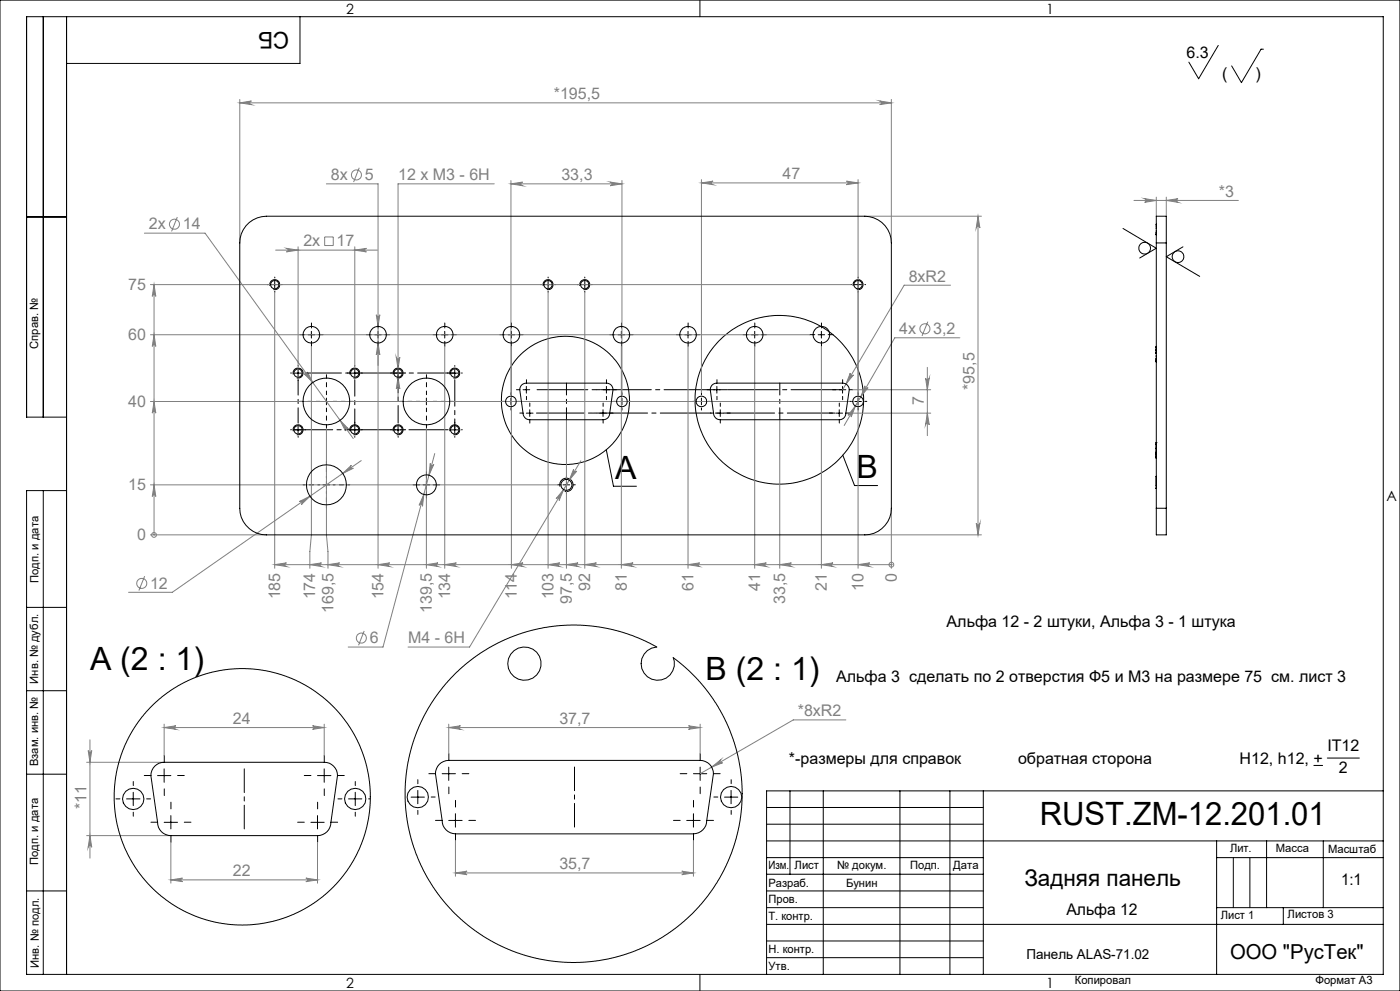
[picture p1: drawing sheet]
<svg xmlns="http://www.w3.org/2000/svg" width="420mm" height="297mm" viewBox="0 0 420 297" stroke-linecap="round" stroke-linejoin="round" font-family="sans-serif">
<g fill="none" stroke="#808080" stroke-width=".3">
<path d="M71.9 29.8v43M71.9 30.8h195.5M71.9 30.8l3.5-.5a.55 .55 0 0 0-.5 .5 .55 .55 0 0 0 .5 .6zM263.9 30.3l3.5 .5-3.5 .6a.55 .55 0 0 0 .5-.6 .55 .55 0 0 0-.5-.5zM267.4 29.8v43M97.9 55.1h15.5v115.2M107.8 50.3l-1.7 4.3M148.3 55.1h-28.9v64.7M153.3 55.1l3.5-.5a.55 .55 0 0 0-.5 .5 .55 .55 0 0 0 .5 .6zM153.3 55.1h33.3M153.3 54.1v63.6M183.1 54.6l3.5 .5-3.5 .6a.55 .55 0 0 0 .5-.6 .55 .55 0 0 0-.5-.5z"/>
<path d="M186.6 54.1v63.6M210.4 53.8v63.9M210.4 54.8h47M210.4 54.8l3.5-.5a.53 .53 0 0 0-.5 .5 .53 .53 0 0 0 .5 .5zM253.9 54.3l3.5 .5-3.5 .5a.53 .53 0 0 0 .5-.5 .53 .53 0 0 0-.5-.5zM257.4 53.8v116.5M343.4 59.5l3.5 .6-3.5 .5a.55 .55 0 0 0 .5-.5 .55 .55 0 0 0-.5-.6zM346.9 59.1v5.7M349.9 59.1v5.7M43.3 69.9h18.2l44.5 61.5M53.2 65l-1.7 4.4M82.7 75h30.4"/>
<path d="M85.9 74.4l3.5 .6-3.5 .5a.53 .53 0 0 0 .5-.5 .53 .53 0 0 0-.5-.6zM89.4 74v35.6M97.4 71h2.6v2.6h-2.6zM106.4 74v35.6M106.4 75l3.5-.6a.53 .53 0 0 0-.5 .6 .53 .53 0 0 0 .5 .5zM259.4 64.8h35M293.4 64.8l.6 3.5a.55 .55 0 0 0-.6-.5 .55 .55 0 0 0-.5 .5zM293.4 64.8v95.5M340.2 60.1h31.3M349.9 60.1l3.5-.6a.55 .55 0 0 0-.5 .6 .55 .55 0 0 0 .5 .5zM45.1 85.3h210.1M46.2 85.3l.5 3.5a.53 .53 0 0 0-.5-.5 .53 .53 0 0 0-.5 .5z"/>
<path d="M46.2 85.3v75M82.4 87.6v82.7M112.9 94.3a.53 .53 0 0 0 .5 .5 .53 .53 0 0 0 .5-.5l-.5 3.5zM164.4 87.6v82.7M175.4 87.6v82.7M278.3 96.4l-1.7 4.3M285.2 85.5h-13.9l-18.5 31.3M45.1 100.3h197.8M46.2 100.3l.5 3.5a.53 .53 0 0 0-.5-.5 .53 .53 0 0 0-.5 .5zM91.3 112.1a.54 .54 0 0 0 .8 .1 .54 .54 0 0 0 .1-.7l1.6 3.1zM93.4 103.8v56.5l-.4 5v5M113.4 102.8l.5 3.5a.53 .53 0 0 0-.5-.5 .53 .53 0 0 0-.5 .5z"/>
<path d="M118.9 107.1a.53 .53 0 0 0 .5 .5 .53 .53 0 0 0 .5-.5l-.5 3.5zM119.4 113.1l.5 3.5a.53 .53 0 0 0-.5-.6 .53 .53 0 0 0-.5 .6zM133.4 103.8v66.5M153.4 103.8v66.5M186.4 103.8v66.5M206.4 103.8v66.5M226.4 103.8v66.5M246.4 103.8v66.5M255.1 111.8a.56 .56 0 0 0 .2 .7 .56 .56 0 0 0 .7-.1l-2.2 2.7zM255.8 116.8h23.4M259.5 115.6a.53 .53 0 0 0 .2 .7 .53 .53 0 0 0 .7-.1l-2.2 2.7zM277.7 113.3a.55 .55 0 0 0 .5 .5 .55 .55 0 0 0 .6-.5l-.6 3.5z"/>
<path d="M278.2 110.1v20.5M288 101.2h-19.6l-15.1 26.3M45.1 120.3h209.7M46.2 120.3l.5 3.5a.53 .53 0 0 0-.5-.5 .53 .53 0 0 0-.5 .5zM97.9 128.3v32l.5 5v5M102 126l2.5 2.5a.53 .53 0 0 0-.7-.1 .53 .53 0 0 0-.2 .7zM108.4 138l-56.7 39.5h-13.1M127.9 128.3v42M129.1 138.9a.55 .55 0 0 0 .4 .6 .55 .55 0 0 0 .6-.3l-1.4 3.2zM130.4 135.9l-15.5 58h-10.4M169.9 125.8v44.5M174.2 138.1l-33.3 55.8h-18.5"/>
<path d="M233.9 125.8v44.5M254.8 123.8h24.4M256.6 121.7l-1.3 3.3a.55 .55 0 0 0-.2-.7 .55 .55 0 0 0-.7 .2zM278.2 123.8l.6 3.5a.55 .55 0 0 0-.6-.5 .55 .55 0 0 0-.5 .5zM45.1 145.3h122.2M46.2 145.3l.5 3.5a.53 .53 0 0 0-.5-.5 .53 .53 0 0 0-.5 .5zM89.8 150.3l3.2-1.6-2.6 2.5a.53 .53 0 0 0 .2-.7 .53 .53 0 0 0-.8-.2zM102.8 141.9l2.6-2.5a.53 .53 0 0 0-.1 .8 .53 .53 0 0 0 .7 .1zM127.1 148.2l-.3 3.5a.53 .53 0 0 0-.4-.6 .53 .53 0 0 0-.7 .3zM169.1 146.7l-1.4 3.3a.53 .53 0 0 0-.2-.7 .53 .53 0 0 0-.7 .2zM172.1 140.6a.56 .56 0 0 0 .2 .7 .56 .56 0 0 0 .7-.1l-2.2 2.7zM267.4 152.3v18"/>
<path d="M292.9 156.8a.55 .55 0 0 0 .5 .5 .55 .55 0 0 0 .6-.5l-.6 3.5zM43.4 172.7l-1.7 4.3M45.1 160.3h34.8M46.2 160.3h.1M82.4 169.2l3.5-.5a.55 .55 0 0 0-.5 .5 .55 .55 0 0 0 .5 .6zM82.4 169.2h185M93 169.2l3.4-.5a.55 .55 0 0 0-.5 .5 .55 .55 0 0 0 .5 .6zM98.4 169.2l3.5-.5a.55 .55 0 0 0-.5 .5 .55 .55 0 0 0 .5 .6zM113.4 169.2l3.5-.5a.55 .55 0 0 0-.5 .5 .55 .55 0 0 0 .5 .6zM127.9 169.2l3.5-.5a.55 .55 0 0 0-.5 .5 .55 .55 0 0 0 .5 .6zM133.4 169.2l3.5-.5a.55 .55 0 0 0-.5 .5 .55 .55 0 0 0 .5 .6zM153.4 169.2l3.5-.5a.55 .55 0 0 0-.5 .5 .55 .55 0 0 0 .5 .6z"/>
<path d="M164.4 169.2l3.5-.5a.55 .55 0 0 0-.5 .5 .55 .55 0 0 0 .5 .6zM169.9 169.2l3.5-.5a.55 .55 0 0 0-.5 .5 .55 .55 0 0 0 .5 .6zM175.4 169.2l3.5-.5a.55 .55 0 0 0-.5 .5 .55 .55 0 0 0 .5 .6zM186.4 169.2l3.5-.5a.55 .55 0 0 0-.5 .5 .55 .55 0 0 0 .5 .6zM206.4 169.2l3.5-.5a.55 .55 0 0 0-.5 .5 .55 .55 0 0 0 .5 .6zM226.4 169.2l3.5-.5a.55 .55 0 0 0-.5 .5 .55 .55 0 0 0 .5 .6zM233.9 169.2l3.5-.5a.55 .55 0 0 0-.5 .5 .55 .55 0 0 0 .5 .6zM246.4 169.2l3.5-.5a.55 .55 0 0 0-.5 .5 .55 .55 0 0 0 .5 .6zM257.4 169.2l3.5-.5a.55 .55 0 0 0-.5 .5 .55 .55 0 0 0 .5 .6zM259.4 160.3h35M267.4 169.2h.1M109.3 189.1l-1.7 4.3"/>
<path d="M49.2 217v9.4M49.2 218h48.1M49.2 218l3.6-.5a.53 .53 0 0 0-.6 .5 .53 .53 0 0 0 .6 .6zM93.8 217.5l3.5 .5-3.5 .6a.53 .53 0 0 0 .5-.6 .53 .53 0 0 0-.5-.5zM97.3 217v9.4M134.6 218h75.4M134.6 217v8.9M134.6 218l3.5-.5a.53 .53 0 0 0-.5 .5 .53 .53 0 0 0 .5 .6zM206.6 217.5l3.4 .5-3.4 .6a.53 .53 0 0 0 .4-.6 .53 .53 0 0 0-.4-.5zM210 217v8.9M253.8 215.8h-15.8l-28 16.1M26 228.5h23.2"/>
<path d="M26.5 224.9a.53 .53 0 0 0 .5 .6 .53 .53 0 0 0 .5-.6l-.5 3.6zM27 221.7v35.5M213.5 229.9l2.8-2.2a.53 .53 0 0 0-.2 .7 .53 .53 0 0 0 .7 .2zM26 250.4h25.3M27 250.4l.5 3.5a.53 .53 0 0 0-.5-.5 .53 .53 0 0 0-.5 .5zM51.3 252.4v12.3M95.2 252.4v12.3M136.6 251.9v10.7M208 251.9v10.7M51.3 263.7h43.9M51.3 263.7l3.5-.5a.53 .53 0 0 0-.6 .5 .53 .53 0 0 0 .6 .5zM91.8 263.2l3.5 .5-3.5 .5a.53 .53 0 0 0 .5-.5 .53 .53 0 0 0-.5-.5z"/>
<path d="M136.6 261.6h71.4M136.6 261.6l3.5-.5a.53 .53 0 0 0-.5 .5 .53 .53 0 0 0 .5 .5zM204.5 261.1l3.5 .5-3.5 .5a.53 .53 0 0 0 .5-.5 .53 .53 0 0 0-.5-.5z"/>
<circle cx="106.9" cy="52.4" r="1.51"/>
<circle cx="52.3" cy="67.2" r="1.51"/>
<circle cx="277.5" cy="98.5" r="1.51"/>
<circle cx="42.5" cy="174.8" r="1.51"/>
<circle cx="46.2" cy="160.3" r=".72"/>
<circle cx="267.4" cy="169.2" r=".73"/>
<circle cx="108.4" cy="191.2" r="1.51"/>
</g>
<g fill="none" stroke="#000" stroke-width=".3">
<path d="M0 0h420v297h-420zM13 5v120M20 5v287M90 5v14h-70M210 0v5M365.5 13.6l-5.9 10-2.9-5M379 14.7h-.7l-5.9 10.1-2.9-5M8 65h12M336.9 68.5l10 5.9-5 2.9M354.9 74l-5 2.9 10 5.9M81 85.7a1.51 1.51 0 0 1 1.3-1.9 1.51 1.51 0 0 1 1.6 1.7 1.51 1.51 0 0 1-1.9 1.3M81.4 85.3h2"/>
<path d="M82.4 84.3v2M93.4 99.3v2M113.4 99.3v2M133.4 99.3v2M153.4 99.3v2M163 85.7a1.5 1.5 0 0 1 1.3-1.9 1.5 1.5 0 0 1 1.6 1.7 1.5 1.5 0 0 1-1.9 1.3M163.4 85.3h2M164.4 84.3v2M174 85.7a1.5 1.5 0 0 1 1.3-1.9 1.5 1.5 0 0 1 1.6 1.6 1.5 1.5 0 0 1-1.9 1.4M174.4 85.3h2M175.4 84.3v2M186.4 99.3v2"/>
<path d="M206.4 99.3v2M226.4 99.3v2M246.4 99.3v2M256 85.7a1.5 1.5 0 0 1 1.3-1.9 1.5 1.5 0 0 1 1.6 1.7 1.5 1.5 0 0 1-1.9 1.3M256.4 85.3h2M257.4 84.3v2M88 112.2a1.5 1.5 0 0 1 1.3-1.9 1.5 1.5 0 0 1 1.6 1.7 1.5 1.5 0 0 1-1.9 1.3M88.4 111.8h2M89.4 110.8v2M92.4 100.3h2M97.9 119.3v2M105 112.2a1.5 1.5 0 0 1 1.3-1.9 1.5 1.5 0 0 1 1.6 1.7 1.5 1.5 0 0 1-1.9 1.3"/>
<path d="M105.4 111.8h2M106.4 110.8v2M112.4 100.3h2M118 112.2a1.5 1.5 0 0 1 1.3-1.9 1.5 1.5 0 0 1 1.6 1.7 1.5 1.5 0 0 1-1.9 1.3M118.4 111.8h2M119.4 110.8v2M127.9 119.3v2M132.4 100.3h2M135 112.2a1.5 1.5 0 0 1 1.3-1.9 1.5 1.5 0 0 1 1.6 1.7 1.5 1.5 0 0 1-1.9 1.3M135.4 111.8h2M136.4 110.8v2M152.4 100.3h2"/>
<path d="M153.3 119.3v2M156.9 116.8h2M157.9 115.8v2M180.9 116.8h2M181.9 115.8v2M185.4 100.3h2M186.6 119.3v2M205.4 100.3h2M210.4 119.3v2M214.1 116.8h2M215.1 115.8v2M225.4 100.3h2"/>
<path d="M245.4 100.3h2M251.8 116.8h2M252.8 115.8v2M257.4 119.3v2M20 125h-12v-120h407v287h-407v-145h12M88 129.2a1.5 1.5 0 0 1 1.3-1.9 1.5 1.5 0 0 1 1.6 1.7 1.5 1.5 0 0 1-1.9 1.3M88.4 128.8h2M89.4 127.8v2M96.9 120.3h2M105 129.2a1.5 1.5 0 0 1 1.3-1.9 1.5 1.5 0 0 1 1.6 1.7 1.5 1.5 0 0 1-1.9 1.3M105.4 128.8h2M106.4 127.8v2"/>
<path d="M118 129.2a1.5 1.5 0 0 1 1.3-1.9 1.5 1.5 0 0 1 1.6 1.7 1.5 1.5 0 0 1-1.9 1.3M118.4 128.8h2M119.4 127.8v2M126.9 120.3h2M135 129.2a1.5 1.5 0 0 1 1.3-1.9 1.5 1.5 0 0 1 1.6 1.7 1.5 1.5 0 0 1-1.9 1.3M135.4 128.8h2M136.4 127.8v2M152.3 120.3h2M157.9 123.8h2M158.9 122.8v2M179.9 123.8h2M180.9 122.8v2"/>
<path d="M181.9 134.8l2.1 10.9h6.9M185.6 120.3h2M209.4 120.3h2M215.1 123.8h2M216.1 122.8v2M250.8 123.8h2M251.8 122.8v2M252.8 136.4l3.6 9.1h6.9M256.4 120.3h2M13 147v145M96.9 145.3h2M97.9 144.3v2"/>
<path d="M126.9 145.3h2M127.9 144.3v2M168 145.8a2 2 0 0 1 1.8-2.5 2 2 0 0 1 2.1 2.2 2 2 0 0 1-2.5 1.7M168.9 145.3h2M169.9 144.3v2M8 182h12M8 207h12M8 232h12M38 239.4h4M40 237.5v3.9M47.3 232.4h4M49.2 230.4v4.1"/>
<path d="M95.2 232.4h4.1M97.3 230.4v4.1M104.6 239.4h3.9M106.6 237.5v3.9M123.3 238.9h4M125.3 236.9v4M132.6 231.9h4M134.6 229.9v4M208 231.9h4M210 229.9v4M217.3 238.9h4M219.3 236.9v4"/>
<path d="M237 237v25M247 237v55M270 237v55M285 237v55M295 237v55M394.1 229.4h2.8M398.2 227.2h9.6M415 237h-185v55M49.2 246.4h4.1M51.3 244.4v4M93.3 246.4h4M95.2 244.4v4"/>
<path d="M134.6 245.9h4M136.6 243.9v4M206 245.9h4M208 243.9v4M230 257h65M230 242h65M230 247h65M230 252h185M365 252v40M365 257h50M370 257v15M375 257v15"/>
<path d="M380 252v20M397 252v20M8 267h12M230 262h65M230 267h65M230 272h65M230 277h185M365 272h50M385 272v5M210 292v5M230 282h65M230 287h65"/>
<circle cx="343.4" cy="74.4" r="1.75"/>
<circle cx="353.4" cy="76.9" r="1.75"/>
<circle cx="169.6" cy="120" r="19.2"/>
<circle cx="233.8" cy="119.8" r="25.3"/>
</g>
<g fill="none" stroke="#000" stroke-width=".3" stroke-dasharray="15.2 1.3 1.3 1.3">
<path d="M80.4 85.3h-.2M82.4 83.3v-.3M82.4 87.3v.2M84.4 85.3h.3M93.4 98.3v-1.5M113.4 98.3v-1.5M133.4 98.3v-1.5M153.4 98.3v-1.5M162.4 85.3h-.2M164.4 83.3v-.3M164.4 87.3v.2M166.4 85.3h.3"/>
<path d="M173.4 85.3h-.2M175.4 83.3v-.3M175.4 87.3v.2M177.4 85.3h.3M186.4 98.3v-1.5M206.4 98.3v-1.5M226.4 98.3v-1.5M246.4 98.3v-1.5M255.4 85.3h-.2M257.4 83.3v-.3M257.4 87.3v.2M259.4 85.3h.3"/>
<path d="M87.4 111.8h-.2M89.4 109.8v-.3M89.4 113.8v.2M91.4 100.3h-1.5M93.4 102.3v1.5M95.4 100.3h1.5M104.4 111.8h-.2M106.4 109.8v-.3M108.4 111.8h.3M111.4 100.3h-1.5M113.4 102.3v1.5M115.4 100.3h1.5"/>
<path d="M117.4 111.8h-.2M119.4 109.8v-.3M119.4 113.8v.2M121.4 111.8h.3M131.4 100.3h-1.5M133.4 102.3v1.5M134.4 111.8h-.2M135.4 100.3h1.5M136.4 109.8v-.3M138.4 111.8h.3M151.4 100.3h-1.5M153.3 118.3v-.6"/>
<path d="M153.4 102.3v1.5M155.4 100.3h1.5M155.9 116.8h-1M157.9 114.8v-1M157.9 118.8v1M179.9 116.8h-1M181.9 114.8v-1M181.9 118.8v1M183.9 116.8h1M184.4 100.3h-1.5M186.4 102.3v1.5M186.6 118.3v-.6"/>
<path d="M188.4 100.3h1.5M204.4 100.3h-1.5M206.4 102.3v1.5M208.4 100.3h1.5M210.4 118.3v-.6M213.1 116.8h-1M215.1 114.8v-1M215.1 118.8v1M217.1 116.8h1M224.4 100.3h-1.5M226.4 102.3v1.5M228.4 100.3h1.5"/>
<path d="M244.4 100.3h-1.5M246.4 102.3v1.5M248.4 100.3h1.5M250.8 116.8h-1M252.8 114.8v-1M252.8 118.8v1M254.8 116.8h1M257.4 118.3v-.6M87.4 128.8h-.2M89.4 130.8v.2M91.4 128.8h.3M104.4 128.8h-.2"/>
<path d="M106.4 126.8v-.3M106.4 130.8v.2M108.4 128.8h.3M117.4 128.8h-.2M119.4 130.8v.2M121.4 128.8h.3M136.4 126.8v-.3M136.4 130.8v.2M138.4 128.8h.3M151.3 120.3h-.6M153.3 122.3v.6M155.3 120.3h.6"/>
<path d="M156.9 123.8h-1M158.9 121.8v-1M158.9 125.8v1M178.9 123.8h-1M180.9 121.8v-1M180.9 125.8v1M182.9 123.8h1M184.6 120.3h-.6M186.6 122.3v.6M188.6 120.3h.6M208.4 120.3h-.6M210.4 122.3v.6"/>
<path d="M212.4 120.3h.6M214.1 123.8h-1M216.1 121.8v-1M216.1 125.8v1M218.1 123.8h1M249.8 123.8h-1M251.8 121.8v-1M251.8 125.8v1M253.8 123.8h1M255.4 120.3h-.6M257.4 122.3v.6M259.4 120.3h.6"/>
<path d="M125.9 145.3h-2M127.9 143.3v-2M127.9 147.3v2M129.9 145.3h2M167.9 145.3h-.6M169.9 143.3v-.7M169.9 147.3v.6M171.9 145.3h.7M36 239.4h-1.2M40 235.4v-1.2M44 239.4h1.2M45.3 232.4h-2"/>
<path d="M49.3 228.4v-2M49.3 236.4v2M53.3 232.4h2M93.3 232.4h-2M97.3 228.4v-2M97.3 236.4v2M101.3 232.4h2M102.6 239.4h-1.2M106.6 235.4v-1.2M110.6 239.4h.5M125.4 234.9v-1.2M129.4 238.9h1.2"/>
<path d="M130.7 231.9h-2M134.7 227.9v-2M134.7 235.9v2M138.7 231.9h2M206.1 231.9h-2M210.1 227.9v-2M210.1 235.9v2M214.1 231.9h2M215.4 238.9h-1.2M219.4 234.9v-1.2M40 243.4v1.2M47.3 246.4h-2"/>
<path d="M51.3 242.4v-2M51.3 250.4v2M55.3 246.4h2M91.3 246.4h-2M95.3 242.4v-2M95.3 250.4v2M99.3 246.4h2M106.6 243.4v1.2M125.4 242.9v1.2M132.7 245.9h-2M136.7 241.9v-2M136.7 249.9v2"/>
<path d="M140.7 245.9h2M204.1 245.9h-2M208.1 241.9v-2M208.1 249.9v2M212.1 245.9h2M219.4 242.9v1.2"/>
</g>
<path d="M91.4 111.8h44.9" fill="none" stroke="#000" stroke-width=".3" stroke-dasharray="15.2 1.3 1.3 1.3" stroke-dashoffset="4.2"/>
<path d="M106.4 113.8v13.7" fill="none" stroke="#000" stroke-width=".3" stroke-dasharray="15.2 1.3 1.3 1.3" stroke-dashoffset="10.3"/>
<path d="M89.4 126.8v-13" fill="none" stroke="#000" stroke-width=".3" stroke-dasharray="15.2 1.3 1.3 1.3" stroke-dashoffset="10.7"/>
<path d="M97.9 118.3v-6M127.9 118.3v-6M95.9 120.3h-6M97.9 122.3v6M99.9 120.3h6M125.9 120.3h-6M127.9 122.3v6M129.9 120.3h6" fill="none" stroke="#000" stroke-width=".3" stroke-dasharray="15.2 1.3 1.3 1.3" stroke-dashoffset="14.1"/>
<path d="M95.9 145.3h-5M97.9 143.3v-5M97.9 147.3v5M99.9 145.3h5" fill="none" stroke="#000" stroke-width=".3" stroke-dasharray="15.2 1.3 1.3 1.3" stroke-dashoffset="14.6"/>
<path d="M134.4 128.8h-46.3" fill="none" stroke="#000" stroke-width=".3" stroke-dasharray="15.2 1.3 1.3 1.3" stroke-dashoffset="3.5"/>
<path d="M119.4 126.8v-14.3" fill="none" stroke="#000" stroke-width=".3" stroke-dasharray="15.2 1.3 1.3 1.3" stroke-dashoffset="10"/>
<path d="M136.4 113.8v14.6" fill="none" stroke="#000" stroke-width=".3" stroke-dasharray="15.2 1.3 1.3 1.3" stroke-dashoffset="7.3"/>
<path d="M159.9 116.8h93.8" fill="none" stroke="#000" stroke-width=".3" stroke-dasharray="15.2 1.3 1.3 1.3" stroke-dashoffset="-1.2"/>
<path d="M160.9 123.8h89.6" fill="none" stroke="#000" stroke-width=".3" stroke-dasharray="15.2 1.3 1.3 1.3" stroke-dashoffset=".9"/>
<path d="M233.9 114.8v11M169.9 125.8v-11" fill="none" stroke="#000" stroke-width=".3" stroke-dasharray="15.2 1.3 1.3 1.3" stroke-dashoffset="11.6"/>
<path d="M73.3 230.4v18M172.4 229.9v18" fill="none" stroke="#000" stroke-width=".3" stroke-dasharray="15.2 1.3 1.3 1.3" stroke-dashoffset="8.1"/>
<g fill="#808080">
<path d="M46.2 145.3l.5 3.5a.53 .53 0 0 0-.5-.5 .53 .53 0 0 0-.5 .5zM46.2 120.3l.5 3.5a.53 .53 0 0 0-.5-.5 .53 .53 0 0 0-.5 .5zM46.2 100.3l.5 3.5a.53 .53 0 0 0-.5-.5 .53 .53 0 0 0-.5 .5zM46.2 85.3l.5 3.5a.53 .53 0 0 0-.5-.5 .53 .53 0 0 0-.5 .5z"/>
<path d="M257.4 169.2l3.5-.5a.55 .55 0 0 0-.5 .5 .55 .55 0 0 0 .5 .6zM246.4 169.2l3.5-.5a.55 .55 0 0 0-.5 .5 .55 .55 0 0 0 .5 .6zM226.4 169.2l3.5-.5a.55 .55 0 0 0-.5 .5 .55 .55 0 0 0 .5 .6zM206.4 169.2l3.5-.5a.55 .55 0 0 0-.5 .5 .55 .55 0 0 0 .5 .6zM186.4 169.2l3.5-.5a.55 .55 0 0 0-.5 .5 .55 .55 0 0 0 .5 .6zM175.4 169.2l3.5-.5a.55 .55 0 0 0-.5 .5 .55 .55 0 0 0 .5 .6zM164.4 169.2l3.5-.5a.55 .55 0 0 0-.5 .5 .55 .55 0 0 0 .5 .6zM153.4 169.2l3.5-.5a.55 .55 0 0 0-.5 .5 .55 .55 0 0 0 .5 .6zM233.9 169.2l3.5-.5a.55 .55 0 0 0-.5 .5 .55 .55 0 0 0 .5 .6zM169.9 169.2l3.5-.5a.55 .55 0 0 0-.5 .5 .55 .55 0 0 0 .5 .6zM133.4 169.2l3.5-.5a.55 .55 0 0 0-.5 .5 .55 .55 0 0 0 .5 .6zM127.9 169.2l3.5-.5a.55 .55 0 0 0-.5 .5 .55 .55 0 0 0 .5 .6zM113.4 169.2l3.5-.5a.55 .55 0 0 0-.5 .5 .55 .55 0 0 0 .5 .6zM98.4 169.2l3.5-.5a.55 .55 0 0 0-.5 .5 .55 .55 0 0 0 .5 .6zM93 169.2l3.4-.5a.55 .55 0 0 0-.5 .5 .55 .55 0 0 0 .5 .6zM82.4 169.2l3.5-.5a.55 .55 0 0 0-.5 .5 .55 .55 0 0 0 .5 .6z"/>
<path d="M349.9 60.1l3.5-.6a.55 .55 0 0 0-.5 .6 .55 .55 0 0 0 .5 .5zM343.4 59.5l3.5 .6-3.5 .5a.55 .55 0 0 0 .5-.5 .55 .55 0 0 0-.5-.6z"/>
<path d="M71.9 30.8l3.5-.5a.55 .55 0 0 0-.5 .5 .55 .55 0 0 0 .5 .6zM263.9 30.3l3.5 .5-3.5 .6a.55 .55 0 0 0 .5-.6 .55 .55 0 0 0-.5-.5zM85.9 74.4l3.5 .6-3.5 .5a.53 .53 0 0 0 .5-.5 .53 .53 0 0 0-.5-.6zM106.4 75l3.5-.6a.53 .53 0 0 0-.5 .6 .53 .53 0 0 0 .5 .5zM102 126l1.6 3.1a.53 .53 0 0 1 .2-.7 .53 .53 0 0 1 .7 .1zM91.3 112.1l2.5 2.5-1.6-3.1a.54 .54 0 0 1-.1 .7 .54 .54 0 0 1-.8-.1zM102.8 141.9l3.2-1.6a.53 .53 0 0 1-.7-.1 .53 .53 0 0 1 .1-.8zM89.8 150.3a.53 .53 0 0 1 .8 .2 .53 .53 0 0 1-.2 .7l2.6-2.5zM113.4 102.8l-.5 3.5a.53 .53 0 0 1 .5-.5 .53 .53 0 0 1 .5 .5zM112.9 94.3l.5 3.5 .5-3.5a.53 .53 0 0 1-.5 .5 .53 .53 0 0 1-.5-.5zM129.1 138.9l-.4 3.5 1.4-3.2a.55 .55 0 0 1-.6 .3 .55 .55 0 0 1-.4-.6zM127.1 148.2l-1.4 3.2a.53 .53 0 0 1 .7-.3 .53 .53 0 0 1 .4 .6zM256.6 121.7l-2.2 2.8a.55 .55 0 0 1 .7-.2 .55 .55 0 0 1 .2 .7zM259.5 115.6l-1.3 3.3 2.2-2.7a.53 .53 0 0 1-.7 .1 .53 .53 0 0 1-.2-.7zM119.4 113.1l-.5 3.5a.53 .53 0 0 1 .5-.5 .53 .53 0 0 1 .5 .5zM118.9 107.1l.5 3.5 .5-3.5a.53 .53 0 0 1-.5 .5 .53 .53 0 0 1-.5-.5zM172.1 140.6l-1.3 3.3 2.2-2.7a.56 .56 0 0 1-.7 .1 .56 .56 0 0 1-.2-.7zM169.1 146.7l-2.3 2.8a.53 .53 0 0 1 .7-.2 .53 .53 0 0 1 .2 .7zM153.3 55.1l3.5-.5a.55 .55 0 0 0-.5 .5 .55 .55 0 0 0 .5 .6zM183.1 54.6l3.5 .5-3.5 .6a.55 .55 0 0 0 .5-.6 .55 .55 0 0 0-.5-.5zM210.4 54.8l3.5-.5a.53 .53 0 0 0-.5 .5 .53 .53 0 0 0 .5 .5zM253.9 54.3l3.5 .5-3.5 .5a.53 .53 0 0 0 .5-.5 .53 .53 0 0 0-.5-.5zM255.1 111.8l-1.3 3.3 2.2-2.7a.55 .55 0 0 1-.7 .1 .55 .55 0 0 1-.2-.7zM51.3 263.7l3.5-.5a.53 .53 0 0 0-.6 .5 .53 .53 0 0 0 .6 .5zM91.8 263.2l3.5 .5-3.5 .5a.53 .53 0 0 0 .5-.5 .53 .53 0 0 0-.5-.5zM49.2 218l3.6-.5a.53 .53 0 0 0-.6 .5 .53 .53 0 0 0 .6 .6zM93.8 217.5l3.5 .5-3.5 .6a.53 .53 0 0 0 .5-.6 .53 .53 0 0 0-.5-.5zM134.6 218l3.5-.5a.53 .53 0 0 0-.5 .5 .53 .53 0 0 0 .5 .6zM206.6 217.5l3.4 .5-3.4 .6a.53 .53 0 0 0 .4-.6 .53 .53 0 0 0-.4-.5zM136.6 261.6l3.5-.5a.53 .53 0 0 0-.5 .5 .53 .53 0 0 0 .5 .5zM204.5 261.1l3.5 .5-3.5 .5a.53 .53 0 0 0 .5-.5 .53 .53 0 0 0-.5-.5zM213.5 229.9l3.3-1.3a.53 .53 0 0 1-.7-.2 .53 .53 0 0 1 .2-.7z"/>
<path d="M293.4 64.8l.6 3.5a.55 .55 0 0 0-.6-.5 .55 .55 0 0 0-.5 .5zM292.9 156.8a.55 .55 0 0 0 .5 .5 .55 .55 0 0 0 .6-.5l-.6 3.5zM277.7 113.3a.55 .55 0 0 0 .5 .5 .55 .55 0 0 0 .6-.5l-.6 3.5zM278.2 123.8l.6 3.5a.55 .55 0 0 0-.6-.5 .55 .55 0 0 0-.5 .5zM26.5 224.9a.53 .53 0 0 0 .5 .6 .53 .53 0 0 0 .5-.6l-.5 3.6zM27 250.4l.5 3.5a.53 .53 0 0 0-.5-.5 .53 .53 0 0 0-.5 .5z"/>
</g>
<g fill="none" stroke="#000" stroke-width=".3">
<path d="M73.8 67.7a8.1 8.1 0 0 1 6.1-2.9h179.5a8 8 0 0 1 8 8v79.5a8 8 0 0 1-8 8h-179.5a8 8 0 0 1-8-8v-79.5a7.8 7.8 0 0 1 1.9-5.1zM346.8 67.7h.1M346.8 70.3h.1M346.8 68h.1M346.8 67.3h.1M346.8 68.5h.1M346.8 69.2h.1M346.8 67.2h.1M346.9 72.8v-8h3v8M346.9 72.8h3M346.9 72.8v79.5M346.9 69.7v.6"/>
<path d="M349.9 72.8v79.5M156.5 115.4l1.4-.6h24a1.93 1.93 0 0 1 2 2l-1 7a1.93 1.93 0 0 1-2 2h-22a1.99 1.99 0 0 1-2-2l-1-7zM213.6 115.4l1.5-.6h37.7a1.99 1.99 0 0 1 2 2l-1 7a1.93 1.93 0 0 1-2 2h-35.7a1.99 1.99 0 0 1-2-2l-1-7zM346.8 105h.1M346.8 105.7v.1M346.8 107.9v.4M346.8 105.8l.1 .2M346.8 106.7v.1M346.8 107.4v.5M346.8 108.3l.1 .1M346.8 107.3h.1M346.8 106.6h.1"/>
<path d="M346.8 105.7h.1M346.8 104.9h.1M346.8 105.8h.1M346.8 104.1h.1M346.8 108.3h.1M346.8 107.9h.1M346.9 103.8l-.1 1.9M346.8 134.4h.1M346.8 135.5l.1 .5M346.8 136.8v.4M346.8 132.7h.1M346.8 135.9v.9"/>
<path d="M346.8 137.2l.1 .1M346.8 136.3h.1M346.8 136.1h.1M346.8 135.5h.1M346.8 133.2h.1M346.8 137.2h.1M346.8 136.8h.1M346.9 132.8l-.1 2.7M346.8 146.4h.1M346.9 152.3v8h3v-8M346.9 152.3h3M346.9 142.8v2.9"/>
<path d="M346.9 146.2v.1M136.3 202.1l5.8-5 3.9-2.5 3.7-2.1 3.5-1.5 4.1-1.5 7.7-1.7 5-.4h4.2l4.4 .3 3.8 .7 7.4 2.1 3.7 1.5 3.5 1.9a5 5 0 0 0-4.6 5.8 5 5 0 0 0 6.2 4 5 5 0 0 0 3.4-6.6l3.6 2.9 3.3 3.2 4.2 5.1 4 6.5 2.9 6.9 1.7 6.6 .7 4.4 .2 3.6v4.7l-.4 3.6-1.4 6.9-1.2 3.6-1.7 4.1-2.9 5.5-4.7 6.3-2.9 3.1-3.1 2.8-6.1 4.3-4.2 2.3-3.7 1.6-3.3 1.1-4.4 1.2-7.2 1-4 .1-4.6-.3-7.2-1.3-7.2-2.4-6.3-3.2-3.5-2.3-3.2-2.5-2.8-2.6-2.8-2.9-3.8-5.1-3.8-6.7-1.5-3.7-1.3-4-1.4-6.9-.4-4.2-.1-4 .7-6.9 .7-3.3 1.3-4.6 3-7 2.2-3.9 2.1-3zM46.4 229.6a3.8 3.8 0 0 1 2.8-1.1h48.1a4 4 0 0 1 3.9 3.9l-1.9 14a4 4 0 0 1-4 4h-44a4 4 0 0 1-4-4l-2-14a4.1 4.1 0 0 1 1.1-2.8zM131.8 229.1a4.2 4.2 0 0 1 2.8-1.2h75.4a4 4 0 0 1 4 4l-2 14a4 4 0 0 1-4 4h-71.4a4 4 0 0 1-4-4l-2-14a4.2 4.2 0 0 1 1.2-2.8z"/>
<circle cx="82.4" cy="85.3" r="1.24"/>
<circle cx="164.4" cy="85.3" r="1.25"/>
<circle cx="175.4" cy="85.3" r="1.25"/>
<circle cx="257.4" cy="85.3" r="1.24"/>
<circle cx="89.4" cy="111.8" r="1.26"/>
<circle cx="93.4" cy="100.3" r="2.51"/>
<circle cx="106.4" cy="111.8" r="1.26"/>
<circle cx="113.4" cy="100.3" r="2.5"/>
<circle cx="119.4" cy="111.8" r="1.25"/>
<circle cx="133.4" cy="100.3" r="2.5"/>
<circle cx="136.4" cy="111.8" r="1.25"/>
<circle cx="153.4" cy="100.3" r="2.5"/>
<circle cx="186.4" cy="100.3" r="2.51"/>
<circle cx="206.4" cy="100.3" r="2.51"/>
<circle cx="226.4" cy="100.3" r="2.51"/>
<circle cx="246.4" cy="100.3" r="2.51"/>
<circle cx="89.4" cy="128.8" r="1.26"/>
<circle cx="97.9" cy="120.3" r="7"/>
<circle cx="106.4" cy="128.8" r="1.26"/>
<circle cx="119.4" cy="128.8" r="1.25"/>
<circle cx="127.9" cy="120.3" r="7"/>
<circle cx="136.4" cy="128.8" r="1.25"/>
<circle cx="153.3" cy="120.3" r="1.61"/>
<circle cx="186.6" cy="120.3" r="1.61"/>
<circle cx="210.4" cy="120.3" r="1.61"/>
<circle cx="257.4" cy="120.3" r="1.59"/>
<circle cx="97.9" cy="145.3" r="6"/>
<circle cx="127.9" cy="145.3" r="3"/>
<circle cx="169.9" cy="145.3" r="1.66"/>
<circle cx="157.3" cy="198.9" r="5"/>
<circle cx="40" cy="239.5" r="3.2"/>
<circle cx="72.7" cy="238.8" r="38.4"/>
<circle cx="106.6" cy="239.5" r="3.2"/>
<circle cx="125.3" cy="238.9" r="3.2"/>
<circle cx="219.3" cy="238.9" r="3.2"/>
</g>
<g font-size="9.6">
<text x="184.6" y="143.6">A</text>
<text x="256.9" y="143.4">B</text>
<text x="27" y="200.8">A (2 : 1)</text>
<text x="211.7" y="203.9">B (2 : 1)</text>
<text x="311.9" y="247.3">RUST.ZM-12.201.01</text>
</g>
<g font-size="6.9">
<text x="86.8" y="9.5" transform="rotate(-180 86.8 9.5)">СБ</text>
<text x="307.3" y="265.6">Задняя панель</text>
</g>
<text font-size="6.2" x="369" y="287.3">ООО &quot;РусТек&quot;</text>
<g font-size="4.8">
<text x="355.9" y="17.5">6.3</text>
<text x="366.7" y="23.6">(</text>
<text x="376.6" y="23.6">)</text>
<text x="284" y="187.9">Альфа 12 - 2 штуки, Альфа 3 - 1 штука</text>
<text x="250.9" y="204.3">Альфа 3 сделать по 2 отверстия Ф5 и М3 на размере 75 см. лист 3</text>
<text x="398.2" y="225.1">IT12</text>
<text x="236.7" y="228.9">*-размеры для справок</text>
<text x="305.4" y="228.9">обратная сторона</text>
<text x="371.9" y="228.9">H12, h12, +</text>
<text x="401.7" y="231.6">2</text>
<text x="402.3" y="265.3">1:1</text>
<text x="319.9" y="274.1">Альфа 12</text>
</g>
<g font-size="4.8" fill="#808080">
<text x="166.1" y="29.7">*195,5</text>
<text x="234.8" y="53.7">47</text>
<text x="99.2" y="54">8х</text>
<text x="109.4" y="54">5</text>
<text x="119.4" y="54">12 x M3 - 6H</text>
<text x="168.4" y="54">33,3</text>
<text x="365.6" y="59">*3</text>
<text x="44.7" y="68.8">2х</text>
<text x="54.8" y="68.8">14</text>
<text x="91" y="73.9">2х</text>
<text x="100.9" y="73.9">17</text>
<text x="38.5" y="86.9">75</text>
<text x="272.6" y="84.4">8хR2</text>
<text x="38.5" y="101.9">60</text>
<text x="269.8" y="100.1">4х</text>
<text x="280" y="100.1">3,2</text>
<text x="292.4" y="116.8" transform="rotate(-90 292.4 116.8)">*95,5</text>
<text x="38.5" y="121.9">40</text>
<text x="277.1" y="121.3" transform="rotate(-90 277.1 121.3)">7</text>
<text x="38.5" y="146.9">15</text>
<text x="41.1" y="161.9">0</text>
<text x="45" y="176.4">12</text>
<text x="84" y="179.7" transform="rotate(-90 84 179.7)">185</text>
<text x="94.6" y="179.7" transform="rotate(-90 94.6 179.7)">174</text>
<text x="115.1" y="179.7" transform="rotate(-90 115.1 179.7)">154</text>
<text x="135.1" y="179.7" transform="rotate(-90 135.1 179.7)">134</text>
<text x="155" y="179.7" transform="rotate(-90 155 179.7)">114</text>
<text x="166" y="179.7" transform="rotate(-90 166 179.7)">103</text>
<text x="177" y="177" transform="rotate(-90 177 177)">92</text>
<text x="188" y="177" transform="rotate(-90 188 177)">81</text>
<text x="208" y="177" transform="rotate(-90 208 177)">61</text>
<text x="228" y="177" transform="rotate(-90 228 177)">41</text>
<text x="248" y="177" transform="rotate(-90 248 177)">21</text>
<text x="259" y="177" transform="rotate(-90 259 177)">10</text>
<text x="269" y="174.3" transform="rotate(-90 269 174.3)">0</text>
<text x="100" y="183.7" transform="rotate(-90 100 183.7)">169,5</text>
<text x="129.6" y="183.7" transform="rotate(-90 129.6 183.7)">139,5</text>
<text x="171.5" y="181" transform="rotate(-90 171.5 181)">97,5</text>
<text x="235.6" y="181" transform="rotate(-90 235.6 181)">33,5</text>
<text x="110.9" y="192.8">6</text>
<text x="122.4" y="192.8">M4 - 6H</text>
<text x="239.3" y="214.7">*8хR2</text>
<text x="69.9" y="216.9">24</text>
<text x="167.8" y="216.9">37,7</text>
<text x="25.9" y="242.5" transform="rotate(-90 25.9 242.5)">*11</text>
<text x="69.9" y="262.6">22</text>
<text x="167.8" y="260.5">35,7</text>
</g>
<g font-size="4.2">
<text x="103.8" y="4.2">2</text>
<text x="313.8" y="4.2">1</text>
<text x="415.9" y="150.2">A</text>
<text x="103.8" y="296.2">2</text>
<text x="313.8" y="296.2">1</text>
</g>
<text font-size="4.1" x="307.9" y="287.3">Панель ALAS-71.02</text>
<g font-size="3.4">
<text x="11.5" y="104.5" transform="rotate(-90 11.5 104.5)">Справ. №</text>
<text x="11.6" y="174.7" transform="rotate(-90 11.6 174.7)">Подп. и дата</text>
<text x="11.4" y="204.9" transform="rotate(-90 11.4 204.9)">Инв. № дубл.</text>
<text x="11.4" y="229.6" transform="rotate(-90 11.4 229.6)">Взам. инв. №</text>
<text x="369" y="255.5">Лит.</text>
<text x="382.8" y="255.5">Масса</text>
<text x="398.4" y="255.6">Масштаб</text>
<text x="11.4" y="259.2" transform="rotate(-90 11.4 259.2)">Подп. и дата</text>
<text x="230.5" y="260.5">Изм.</text>
<text x="238.4" y="260.4">Лист</text>
<text x="251.1" y="260.4">№ докум.</text>
<text x="273" y="260.4">Подп.</text>
<text x="286" y="260.4">Дата</text>
<text x="230.5" y="265.7">Разраб.</text>
<text x="253.8" y="265.7">Бунин</text>
<text x="230.5" y="275.7">Т. контр.</text>
<text x="230.6" y="270.7">Пров.</text>
<text x="366.2" y="275.3">Лист 1</text>
<text x="386.3" y="275.2">Листов 3</text>
<text x="230.6" y="285.7">Н. контр.</text>
<text x="11.6" y="290" transform="rotate(-90 11.6 290)">Инв. № подл.</text>
<text x="230.6" y="290.7">Утв.</text>
<text x="322.5" y="295">Копировал</text>
<text x="394.6" y="295">Формат А3</text>
</g>
</svg>
